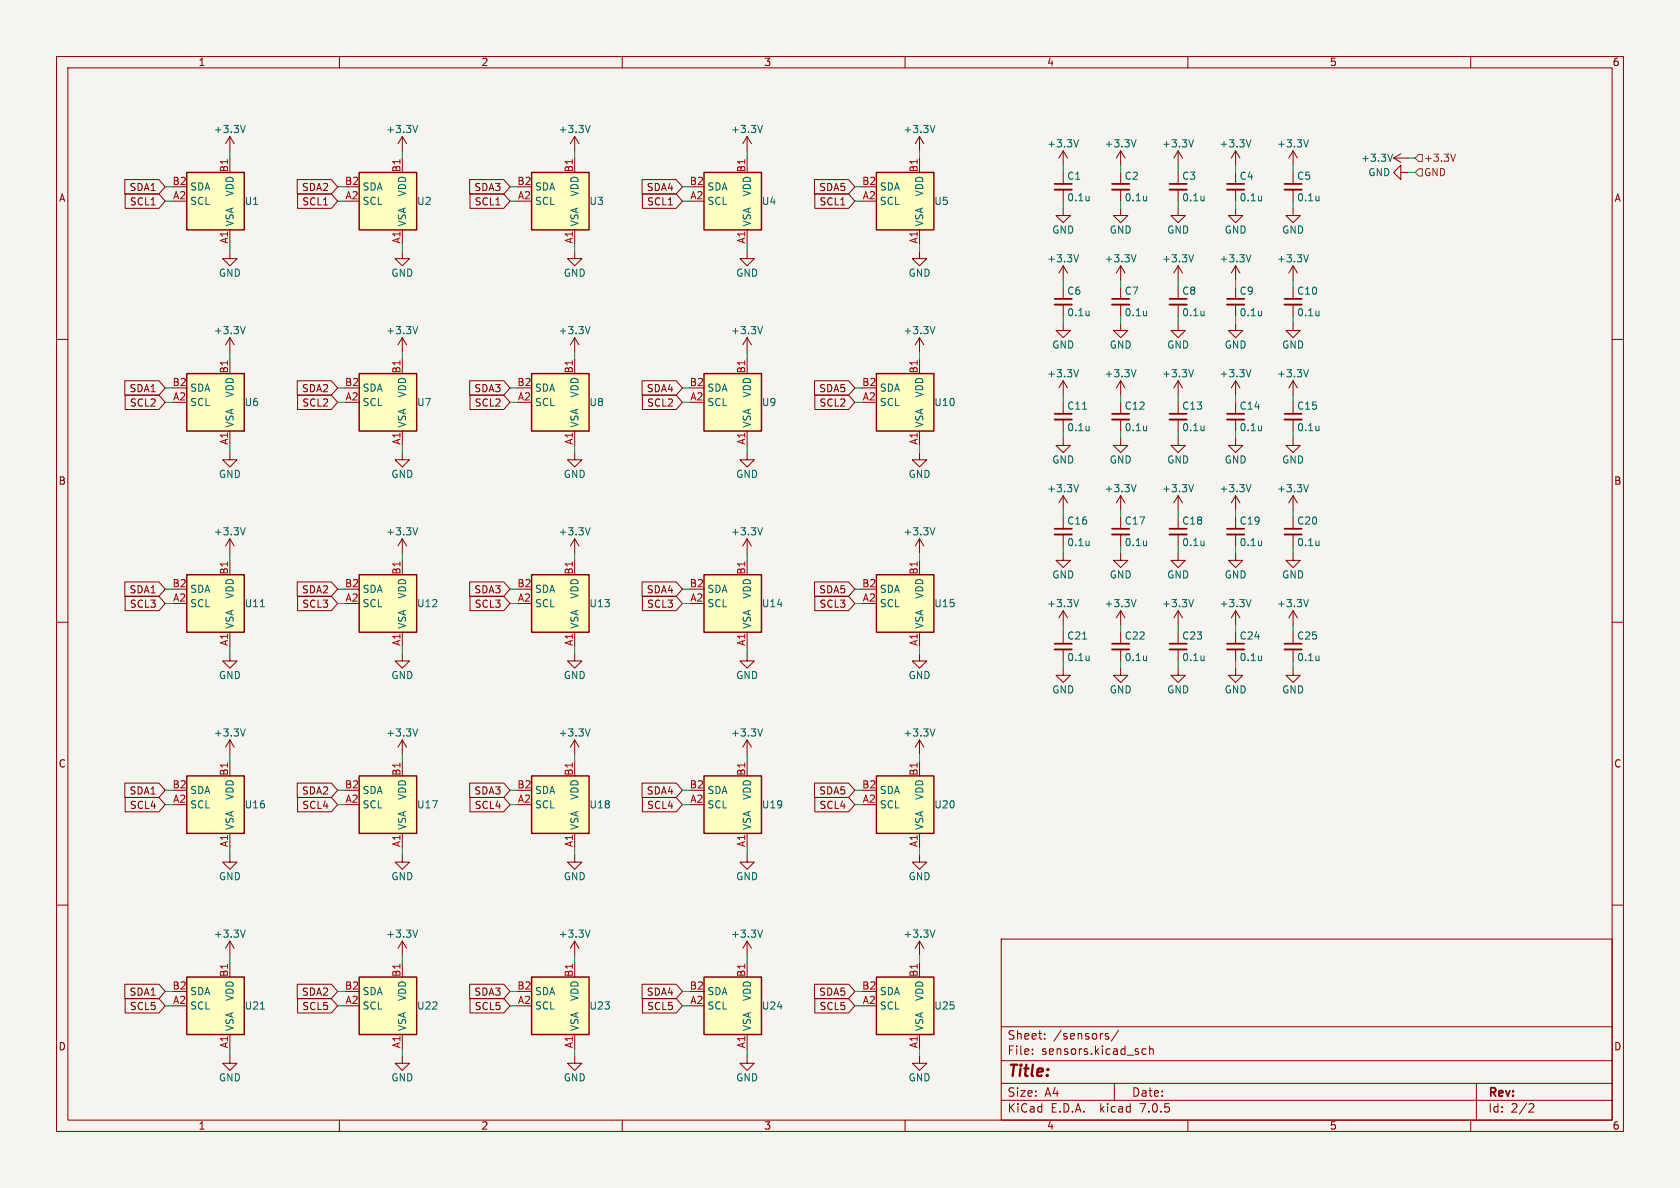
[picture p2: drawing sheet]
<svg xmlns="http://www.w3.org/2000/svg" width="297mm" height="210mm" viewBox="0 0 297 210" stroke-linecap="round" stroke-linejoin="round" font-family="sans-serif">
<path d="M0 0h297v210h-297z" fill="#f5f4ef" stroke="#f5f4ef" stroke-width=".18"/>
<g fill="none" stroke="#840000" stroke-width=".18">
<path d="M10 10h277v190h-277zM12 12h273v186h-273zM60 10v2M110 10v2M160 10v2M210 10v2M260 10v2M22.1 31.7h6l1.1 1.3-1.1 1.3h-6zM22.1 34.3h6l1.1 1.3-1.1 1.2h-6zM40.6 24.1v2.6M40.6 27.9v2.6M40.6 24.1l-.7 1.3"/>
<path d="M40.6 24.1l.8 1.3M52.5 31.7h6.1l1.1 1.3-1.1 1.3h-6.1zM52.6 34.3h6l1.1 1.3-1.1 1.2h-6zM71.1 24.1v2.6M71.1 27.9v2.6M71.1 24.1l-.7 1.3M71.1 24.1l.8 1.3M83 31.7h6.1l1.1 1.3-1.1 1.3h-6.1zM83.1 34.3h6l1.1 1.3-1.1 1.2h-6zM101.6 24.1v2.6M101.6 27.9v2.6M101.6 24.1l-.8 1.3"/>
<path d="M101.6 24.1l.8 1.3M113.5 31.7h6l1.1 1.3-1.1 1.3h-6zM113.6 34.3h5.9l1.1 1.3-1.1 1.2h-5.9zM132.1 24.1v2.6M132.1 27.9v2.6M132.1 24.1l-.8 1.3M132.1 24.1l.7 1.3M144 31.7h6l1.1 1.3-1.1 1.3h-6zM144 34.3h6l1.1 1.3-1.1 1.2h-6zM162.6 24.1v2.6M162.6 27.9v2.6M162.6 24.1l-.8 1.3"/>
<path d="M162.6 24.1l.7 1.3M188 36.8v1.3h1.2l-1.2 1.3-1.3-1.3h1.3M188 26.7v2.5M188 30.5v2M188 33.5v2.1M188 26.7l-.8 1.2M188 26.7l.7 1.2M198.1 36.8v1.3h1.3l-1.3 1.3-1.3-1.3h1.3M198.1 26.7v2.5M198.1 30.5v2M198.1 33.5v2.1M198.1 26.7l-.7 1.2"/>
<path d="M198.1 26.7l.8 1.2M208.3 36.8v1.3h1.2l-1.2 1.3-1.3-1.3h1.3M208.3 26.7v2.5M208.3 30.5v2M208.3 33.5v2.1M208.3 26.7l-.8 1.2M208.3 26.7l.7 1.2M218.4 36.8v1.3h1.3l-1.3 1.3-1.2-1.3h1.2M218.4 26.7v2.5M218.4 30.5v2M218.4 33.5v2.1M218.4 26.7l-.7 1.2"/>
<path d="M218.4 26.7l.8 1.2M228.6 36.8v1.3h1.3l-1.3 1.3-1.3-1.3h1.3M228.6 26.7v2.5M228.6 30.5v2M228.6 33.5v2.1M228.6 26.7l-.8 1.2M228.6 26.7l.8 1.2M246.4 27.9l1.2 .8M246.4 27.9h2.5M247.6 30.5v-1.3l-1.2 1.3 1.2 1.3v-1.3h1.3M247.6 27.2l-1.2 .7M10 60h2"/>
<path d="M40.6 44.5v1.2h1.3l-1.3 1.3-1.2-1.3h1.2M40.6 40.6v2.6M40.6 59.7v2.5M40.6 59.7l-.7 1.3M40.6 59.7l.8 1.3M71.1 44.5v1.2h1.3l-1.3 1.3-1.3-1.3h1.3M71.1 59.7l-.7 1.3M71.1 40.6v2.6M71.1 59.7v2.5M71.1 59.7l.8 1.3M101.6 44.5v1.2h1.3l-1.3 1.3-1.3-1.3h1.3M101.6 40.6v2.6"/>
<path d="M101.6 59.7v2.5M101.6 59.7l-.8 1.3M101.6 59.7l.8 1.3M132.1 44.5v1.2h1.2l-1.2 1.3-1.3-1.3h1.3M132.1 40.6v2.6M132.1 59.7v2.5M132.1 59.7l-.8 1.3M132.1 59.7l.7 1.3M162.6 44.5v1.2h1.2l-1.2 1.3-1.3-1.3h1.3M162.6 40.6v2.6M162.6 59.7v2.5M162.6 59.7l-.8 1.3"/>
<path d="M162.6 59.7l.7 1.3M188 57.2v1.2h1.2l-1.2 1.3-1.3-1.3h1.3M188 47v2.5M188 50.8v2M188 53.8v2.1M188 47l-.8 1.3M188 47l.7 1.3M198.1 57.2v1.2h1.3l-1.3 1.3-1.3-1.3h1.3M198.1 47v2.5M198.1 50.8v2M198.1 53.8v2.1M198.1 47l-.7 1.3"/>
<path d="M198.1 47l.8 1.3M208.3 57.2v1.2h1.2l-1.2 1.3-1.3-1.3h1.3M208.3 47v2.5M208.3 50.8v2M208.3 53.8v2.1M208.3 47l-.8 1.3M208.3 47l.7 1.3M218.4 57.2v1.2h1.3l-1.3 1.3-1.2-1.3h1.2M218.4 47v2.5M218.4 50.8v2M218.4 53.8v2.1M218.4 47l-.7 1.3"/>
<path d="M218.4 47l.8 1.3M228.6 57.2v1.2h1.3l-1.3 1.3-1.3-1.3h1.3M228.6 47v2.5M228.6 50.8v2M228.6 53.8v2.1M228.6 47l-.8 1.3M228.6 47l.8 1.3M285 60h2M22.1 67.3h6l1.1 1.3-1.1 1.3h-6zM22.1 69.8h6l1.1 1.3-1.1 1.3h-6zM40.6 63.5v2.5M40.6 76.2v2.5"/>
<path d="M52.5 67.3h6.1l1.1 1.3-1.1 1.3h-6.1zM52.6 69.8h6l1.1 1.3-1.1 1.3h-6zM71.1 63.5v2.5M71.1 76.2v2.5M83 67.3h6.1l1.1 1.3-1.1 1.3h-6.1zM83.1 69.8h6l1.1 1.3-1.1 1.3h-6zM101.6 63.5v2.5M101.6 76.2v2.5M113.5 67.3h6l1.1 1.3-1.1 1.3h-6zM113.6 69.8h5.9l1.1 1.3-1.1 1.3h-5.9zM132.1 63.5v2.5M132.1 76.2v2.5"/>
<path d="M144 67.3h6l1.1 1.3-1.1 1.3h-6zM144 69.8h6l1.1 1.3-1.1 1.3h-6zM162.6 63.5v2.5M162.6 76.2v2.5M188 77.5v1.2h1.2l-1.2 1.3-1.3-1.3h1.3M188 67.3v2.6M188 71.1v2.1M188 74.2v2M188 67.3l-.8 1.3M188 67.3l.7 1.3M198.1 77.5v1.2h1.3l-1.3 1.3-1.3-1.3h1.3M198.1 67.3v2.6"/>
<path d="M198.1 71.1v2.1M198.1 74.2v2M198.1 67.3l-.7 1.3M198.1 67.3l.8 1.3M208.3 77.5v1.2h1.2l-1.2 1.3-1.3-1.3h1.3M208.3 67.3v2.6M208.3 71.1v2.1M208.3 74.2v2M208.3 67.3l-.8 1.3M208.3 67.3l.7 1.3M218.4 77.5v1.2h1.3l-1.3 1.3-1.2-1.3h1.2M218.4 67.3v2.6"/>
<path d="M218.4 71.1v2.1M218.4 74.2v2M218.4 67.3l-.7 1.3M218.4 67.3l.8 1.3M228.6 77.5v1.2h1.3l-1.3 1.3-1.3-1.3h1.3M228.6 67.3v2.6M228.6 71.1v2.1M228.6 74.2v2M228.6 67.3l-.8 1.3M228.6 67.3l.8 1.3M40.6 80v1.3h1.3l-1.3 1.3-1.2-1.3h1.2M40.6 95.3v2.5"/>
<path d="M40.6 99.1v2.5M40.6 95.3l-.7 1.2M40.6 95.3l.8 1.2M71.1 80v1.3h1.3l-1.3 1.3-1.3-1.3h1.3M71.1 95.3v2.5M71.1 99.1v2.5M71.1 95.3l-.7 1.2M71.1 95.3l.8 1.2M101.6 80v1.3h1.3l-1.3 1.3-1.3-1.3h1.3M101.6 95.3v2.5M101.6 99.1v2.5M101.6 95.3l-.8 1.2"/>
<path d="M101.6 95.3l.8 1.2M132.1 80v1.3h1.2l-1.2 1.3-1.3-1.3h1.3M132.1 95.3v2.5M132.1 99.1v2.5M132.1 95.3l-.8 1.2M132.1 95.3l.7 1.2M162.6 80v1.3h1.2l-1.2 1.3-1.3-1.3h1.3M162.6 95.3v2.5M162.6 99.1v2.5M162.6 95.3l-.8 1.2M162.6 95.3l.7 1.2M188 97.8v1.3h1.2l-1.2 1.2-1.3-1.2h1.3"/>
<path d="M188 87.6v2.6M188 91.4v2.1M188 94.5v2M188 87.6l-.8 1.3M188 87.6l.7 1.3M198.1 97.8v1.3h1.3l-1.3 1.2-1.3-1.2h1.3M198.1 87.6v2.6M198.1 91.4v2.1M198.1 94.5v2M198.1 87.6l-.7 1.3M198.1 87.6l.8 1.3M208.3 97.8v1.3h1.2l-1.2 1.2-1.3-1.2h1.3"/>
<path d="M208.3 87.6v2.6M208.3 91.4v2.1M208.3 94.5v2M208.3 87.6l-.8 1.3M208.3 87.6l.7 1.3M218.4 97.8v1.3h1.3l-1.3 1.2-1.2-1.2h1.2M218.4 87.6v2.6M218.4 91.4v2.1M218.4 94.5v2M218.4 87.6l-.7 1.3M218.4 87.6l.8 1.3M228.6 97.8v1.3h1.3l-1.3 1.2-1.3-1.2h1.3"/>
<path d="M228.6 87.6v2.6M228.6 91.4v2.1M228.6 94.5v2M228.6 87.6l-.8 1.3M228.6 87.6l.8 1.3M10 110h2M22.1 102.9h6l1.1 1.2-1.1 1.3h-6zM22.1 105.4h6l1.1 1.3-1.1 1.3h-6zM40.6 115.6v1.2h1.3l-1.3 1.3-1.2-1.3h1.2M40.6 111.8v2.5M52.5 102.9h6.1l1.1 1.2-1.1 1.3h-6.1zM52.6 105.4h6l1.1 1.3-1.1 1.3h-6z"/>
<path d="M71.1 115.6v1.2h1.3l-1.3 1.3-1.3-1.3h1.3M71.1 111.8v2.5M83 102.9h6.1l1.1 1.2-1.1 1.3h-6.1zM83.1 105.4h6l1.1 1.3-1.1 1.3h-6zM101.6 115.6v1.2h1.3l-1.3 1.3-1.3-1.3h1.3M101.6 111.8v2.5M113.5 102.9h6l1.1 1.2-1.1 1.3h-6zM113.6 105.4h5.9l1.1 1.3-1.1 1.3h-5.9zM132.1 115.6v1.2h1.2l-1.2 1.3-1.3-1.3h1.3M132.1 111.8v2.5M144 102.9h6l1.1 1.2-1.1 1.3h-6zM144 105.4h6l1.1 1.3-1.1 1.3h-6z"/>
<path d="M162.6 115.6v1.2h1.2l-1.2 1.3-1.3-1.3h1.3M162.6 111.8v2.5M188 118.1v1.3h1.2l-1.2 1.3-1.3-1.3h1.3M188 108v2.5M188 111.8v2M188 114.8v2M188 108l-.8 1.2M188 108l.7 1.2M198.1 118.1v1.3h1.3l-1.3 1.3-1.3-1.3h1.3M198.1 108v2.5M198.1 111.8v2M198.1 114.8v2"/>
<path d="M198.1 108l-.7 1.2M198.1 108l.8 1.2M208.3 118.1v1.3h1.2l-1.2 1.3-1.3-1.3h1.3M208.3 108v2.5M208.3 111.8v2M208.3 114.8v2M208.3 108l-.8 1.2M208.3 108l.7 1.2M218.4 118.1v1.3h1.3l-1.3 1.3-1.2-1.3h1.2M218.4 108v2.5M218.4 111.8v2M218.4 114.8v2"/>
<path d="M218.4 108l-.7 1.2M218.4 108l.8 1.2M228.6 118.1v1.3h1.3l-1.3 1.3-1.3-1.3h1.3M228.6 108v2.5M228.6 111.8v2M228.6 114.8v2M228.6 108l-.8 1.2M228.6 108l.8 1.2M285 110h2M22.1 138.4h6l1.1 1.3-1.1 1.3h-6zM40.6 130.8v2.6M40.6 134.6v2.6"/>
<path d="M40.6 130.8l-.7 1.3M40.6 130.8l.8 1.3M52.5 138.4h6.1l1.1 1.3-1.1 1.3h-6.1zM71.1 130.8v2.6M71.1 134.6v2.6M71.1 130.8l-.7 1.3M71.1 130.8l.8 1.3M83 138.4h6.1l1.1 1.3-1.1 1.3h-6.1zM101.6 130.8l-.8 1.3M101.6 130.8v2.6M101.6 134.6v2.6M101.6 130.8l.8 1.3"/>
<path d="M113.5 138.4h6l1.1 1.3-1.1 1.3h-6zM132.1 130.8v2.6M132.1 134.6v2.6M132.1 130.8l-.8 1.3M132.1 130.8l.7 1.3M144 138.4h6l1.1 1.3-1.1 1.3h-6zM162.6 130.8v2.6M162.6 134.6v2.6M162.6 130.8l-.8 1.3M162.6 130.8l.7 1.3M10 160h2M22.1 141h6l1.1 1.2-1.1 1.3h-6z"/>
<path d="M40.6 151.1v1.3h1.3l-1.3 1.3-1.2-1.3h1.2M40.6 147.3v2.6M52.6 141h6l1.1 1.2-1.1 1.3h-6zM71.1 151.1v1.3h1.3l-1.3 1.3-1.3-1.3h1.3M71.1 147.3v2.6M83.1 141h6l1.1 1.2-1.1 1.3h-6zM101.6 151.1v1.3h1.3l-1.3 1.3-1.3-1.3h1.3M101.6 147.3v2.6M113.6 141h5.9l1.1 1.2-1.1 1.3h-5.9zM132.1 151.1v1.3h1.2l-1.2 1.3-1.3-1.3h1.3M132.1 147.3v2.6M144 141h6l1.1 1.2-1.1 1.3h-6z"/>
<path d="M162.6 151.1v1.3h1.2l-1.2 1.3-1.3-1.3h1.3M162.6 147.3v2.6M285 160h2M22.1 174h6l1.1 1.3-1.1 1.2h-6zM22.1 176.5h6l1.1 1.3-1.1 1.3h-6zM40.6 166.4l-.7 1.2M40.6 166.4v2.5M40.6 170.2v2.5M40.6 166.4l.8 1.2M52.5 174h6.1l1.1 1.3-1.1 1.2h-6.1zM52.6 176.5h6l1.1 1.3-1.1 1.3h-6zM71.1 166.4v2.5"/>
<path d="M71.1 170.2v2.5M71.1 166.4l-.7 1.2M71.1 166.4l.8 1.2M83 174h6.1l1.1 1.3-1.1 1.2h-6.1zM83.1 176.5h6l1.1 1.3-1.1 1.3h-6zM101.6 166.4v2.5M101.6 170.2v2.5M101.6 166.4l-.8 1.2M101.6 166.4l.8 1.2M113.5 174h6l1.1 1.3-1.1 1.2h-6zM113.6 176.5h5.9l1.1 1.3-1.1 1.3h-5.9zM132.1 166.4l-.8 1.2"/>
<path d="M132.1 166.4v2.5M132.1 170.2v2.5M132.1 166.4l.7 1.2M144 174h6l1.1 1.3-1.1 1.2h-6zM144 176.5h6l1.1 1.3-1.1 1.3h-6zM162.6 166.4v2.5M162.6 170.2v2.5M162.6 166.4l-.8 1.2M162.6 166.4l.7 1.2M177 166h108v32h-108zM40.6 186.7v1.3h1.3l-1.3 1.2-1.2-1.2h1.2M40.6 182.9v2.5"/>
<path d="M60 198v2M71.1 186.7v1.3h1.3l-1.3 1.2-1.3-1.2h1.3M71.1 182.9v2.5M101.6 186.7v1.3h1.3l-1.3 1.2-1.3-1.2h1.3M101.6 182.9v2.5M110 198v2M132.1 186.7v1.3h1.2l-1.2 1.2-1.3-1.2h1.3M132.1 182.9v2.5M160 198v2M162.6 186.7v1.3h1.2l-1.2 1.2-1.3-1.2h1.3M162.6 182.9v2.5M177 194.5h108"/>
<path d="M177 191.5h108M177 187.5h108M177 181.5h108M182.5 186.3v.1M182.5 185.5v.1M184.7 183.6v.1M184.7 182.8v.1M195.4 183l.6 .4-.2 .3-.4-.1M196 182.8l-.4-.1-.2 .2M197 191.5v3M197.7 182.1l-1.2 2M202.6 185.5l-.4-.1-.3 .3v.4l.1 .2h.6"/>
<path d="M203.2 185.5l.3-.1 .3 .1 .1 .9M203.2 184.9v1.5M210 198v2M260 198v2M261 191.5v6.5M270.5 195.1l.5 .1 .2 .3-1 1.1h1"/>
</g>
<g fill="none" stroke="#006464" stroke-width=".18">
<path d="M43.4 22.2l-.5 1.2M73.8 22.2l-.4 1.2M104.3 22.2l-.4 1.2M134.8 22.2l-.4 1.2M165.3 22.2l-.4 1.2M190.7 24.7l-.4 1.3M200.8 24.7l-.4 1.3M211 24.7l-.4 1.3M221.2 24.7l-.5 1.3M231.3 24.7l-.4 1.3M246.2 27.2l-.4 1.3M43.4 57.7l-.5 1.3"/>
<path d="M73.8 57.7l-.4 1.3M104.3 57.7l-.4 1.3M134.8 57.7l-.4 1.3M165.3 57.7l-.4 1.3M190.7 45l-.4 1.3M200.8 45l-.4 1.3M211 45l-.4 1.3M221.2 45l-.5 1.3M231.3 45l-.4 1.3M190.7 65.3l-.4 1.3M200.8 65.3l-.4 1.3M211 65.3l-.4 1.3"/>
<path d="M221.2 65.3l-.5 1.3M231.3 65.3l-.4 1.3M43.4 93.3l-.5 1.3M73.8 93.3l-.4 1.3M104.3 93.3l-.4 1.3M134.8 93.3l-.4 1.3M165.3 93.3l-.4 1.3M190.7 85.7l-.4 1.2M200.8 85.7l-.4 1.2M211 85.7l-.4 1.2M221.2 85.7l-.5 1.2M231.3 85.7l-.4 1.2"/>
<path d="M46 107.3h.8M190.7 106l-.4 1.3M200.8 106l-.4 1.3M211 106l-.4 1.3M221.2 106l-.5 1.3M231.3 106l-.4 1.3M43.4 128.8l-.5 1.3M73.8 128.8l-.4 1.3M104.3 128.8l-.4 1.3M134.8 128.8l-.4 1.3M165.3 128.8l-.4 1.3M43.4 164.4l-.5 1.3"/>
<path d="M46 178.4h.8M73.8 164.4l-.4 1.3M104.3 164.4l-.4 1.3M134.8 164.4l-.4 1.3M165.3 164.4l-.4 1.3"/>
</g>
<g fill="none" stroke="#840000" stroke-width=".33">
<path d="M186.4 33.5h3.1M196.6 33.5h3M206.8 33.5h3M216.9 33.5h3.1M227.1 33.5h3M186.4 53.8h3.1M196.6 53.8h3M206.8 53.8h3M216.9 53.8h3.1M227.1 53.8h3M186.4 74.2h3.1M196.6 74.2h3"/>
<path d="M206.8 74.2h3M216.9 74.2h3.1M227.1 74.2h3M186.4 94.5h3.1M196.6 94.5h3M206.8 94.5h3M216.9 94.5h3.1M227.1 94.5h3M186.4 114.8h3.1M196.6 114.8h3M206.8 114.8h3M216.9 114.8h3.1"/>
<path d="M227.1 114.8h3"/>
</g>
<g fill="none" stroke="#840000" stroke-width=".3">
<path d="M186.4 32.5h3.1M196.6 32.5h3M206.8 32.5h3M216.9 32.5h3.1M227.1 32.5h3M186.4 52.8h3.1M196.6 52.8h3M206.8 52.8h3M216.9 52.8h3.1M227.1 52.8h3M186.4 73.2h3.1M196.6 73.2h3"/>
<path d="M206.8 73.2h3M216.9 73.2h3.1M227.1 73.2h3M186.4 93.5h3.1M196.6 93.5h3M206.8 93.5h3M216.9 93.5h3.1M227.1 93.5h3M186.4 113.8h3.1M196.6 113.8h3M206.8 113.8h3M216.9 113.8h3.1"/>
<path d="M227.1 113.8h3"/>
</g>
<g fill="#ffffc2" stroke="#ffffc2" stroke-width=".18">
<path d="M33 137.2h10.2v10.1h-10.2z"/>
<path d="M63.5 101.6h10.2v10.2h-10.2z"/>
<path d="M63.5 172.7h10.2v10.2h-10.2z"/>
<path d="M33 101.6h10.2v10.2h-10.2z"/>
<path d="M154.9 30.5h10.2v10.1h-10.2z"/>
<path d="M33 172.7h10.2v10.2h-10.2z"/>
<path d="M94 66h10.1v10.2h-10.1z"/>
<path d="M63.5 137.2h10.2v10.1h-10.2z"/>
<path d="M154.9 66h10.2v10.2h-10.2z"/>
<path d="M94 137.2h10.1v10.1h-10.1z"/>
<path d="M94 101.6h10.1v10.2h-10.1z"/>
<path d="M124.5 137.2h10.1v10.1h-10.1z"/>
<path d="M154.9 137.2h10.2v10.1h-10.2z"/>
<path d="M94 30.5h10.1v10.1h-10.1z"/>
<path d="M124.5 172.7h10.1v10.2h-10.1z"/>
<path d="M33 66h10.2v10.2h-10.2z"/>
<path d="M94 172.7h10.1v10.2h-10.1z"/>
<path d="M33 30.5h10.2v10.1h-10.2z"/>
<path d="M63.5 30.5h10.2v10.1h-10.2z"/>
<path d="M63.5 66h10.2v10.2h-10.2z"/>
<path d="M154.9 172.7h10.2v10.2h-10.2z"/>
<path d="M154.9 101.6h10.2v10.2h-10.2z"/>
<path d="M124.5 30.5h10.1v10.1h-10.1z"/>
<path d="M124.5 101.6h10.1v10.2h-10.1z"/>
<path d="M124.5 66h10.1v10.2h-10.1z"/>
</g>
<g fill="none" stroke="#840000" stroke-width=".25">
<path d="M33 30.5h10.2v10.1h-10.2zM63.5 30.5h10.2v10.1h-10.2zM94 30.5h10.1v10.1h-10.1zM124.5 30.5h10.1v10.1h-10.1zM154.9 30.5h10.2v10.1h-10.2zM33 66h10.2v10.2h-10.2zM63.5 66h10.2v10.2h-10.2zM94 66h10.1v10.2h-10.1zM124.5 66h10.1v10.2h-10.1zM154.9 66h10.2v10.2h-10.2zM33 101.6h10.2v10.2h-10.2zM63.5 101.6h10.2v10.2h-10.2z"/>
<path d="M94 101.6h10.1v10.2h-10.1zM124.5 101.6h10.1v10.2h-10.1zM154.9 101.6h10.2v10.2h-10.2zM33 137.2h10.2v10.1h-10.2zM63.5 137.2h10.2v10.1h-10.2zM94 137.2h10.1v10.1h-10.1zM124.5 137.2h10.1v10.1h-10.1zM154.9 137.2h10.2v10.1h-10.2zM33 172.7h10.2v10.2h-10.2zM63.5 172.7h10.2v10.2h-10.2zM94 172.7h10.1v10.2h-10.1zM124.5 172.7h10.1v10.2h-10.1z"/>
<path d="M154.9 172.7h10.2v10.2h-10.2z"/>
</g>
<path d="M250.2 30.5l.6-.7h.7v1.3h-.7zM250.2 27.9l.6-.6h.7v1.3h-.7zM257.3 27.2l-.4 1.3" fill="none" stroke="#725600" stroke-width=".18"/>
<g fill="none" stroke="#009600" stroke-width=".18">
<path d="M29.2 33h1.3M29.2 35.6h1.3M40.6 26.7v1.2M59.7 33h1.3M59.7 35.6h1.3M71.1 26.7v1.2M90.2 33h1.2M90.2 35.6h1.2M101.6 26.7v1.2M120.6 33h1.3M120.6 35.6h1.3M132.1 26.7v1.2"/>
<path d="M151.1 33h1.3M151.1 35.6h1.3M162.6 26.7v1.2M188 29.2v1.3M188 35.6v1.2M198.1 29.2v1.3M198.1 35.6v1.2M208.3 29.2v1.3M208.3 35.6v1.2M218.4 29.2v1.3M218.4 35.6v1.2M228.6 29.2v1.3"/>
<path d="M228.6 35.6v1.2M248.9 30.5h1.3M248.9 27.9h1.3M40.6 43.2v1.3M71.1 43.2v1.3M101.6 43.2v1.3M132.1 43.2v1.3M162.6 43.2v1.3M188 49.5v1.3M188 55.9v1.3M198.1 49.5v1.3M198.1 55.9v1.3"/>
<path d="M208.3 49.5v1.3M208.3 55.9v1.3M218.4 49.5v1.3M218.4 55.9v1.3M228.6 49.5v1.3M228.6 55.9v1.3M29.2 71.1h1.3M29.2 68.6h1.3M40.6 62.2v1.3M40.6 78.7v1.3M59.7 71.1h1.3M59.7 68.6h1.3"/>
<path d="M71.1 62.2v1.3M71.1 78.7v1.3M90.2 71.1h1.2M90.2 68.6h1.2M101.6 62.2v1.3M101.6 78.7v1.3M120.6 71.1h1.3M120.6 68.6h1.3M132.1 62.2v1.3M132.1 78.7v1.3M151.1 71.1h1.3M151.1 68.6h1.3"/>
<path d="M162.6 62.2v1.3M162.6 78.7v1.3M188 69.9v1.2M188 76.2v1.3M198.1 69.9v1.2M198.1 76.2v1.3M208.3 69.9v1.2M208.3 76.2v1.3M218.4 69.9v1.2M218.4 76.2v1.3M228.6 69.9v1.2M228.6 76.2v1.3"/>
<path d="M40.6 97.8v1.3M71.1 97.8v1.3M101.6 97.8v1.3M132.1 97.8v1.3M162.6 97.8v1.3M188 90.2v1.2M188 96.5v1.3M198.1 90.2v1.2M198.1 96.5v1.3M208.3 90.2v1.2M208.3 96.5v1.3M218.4 90.2v1.2"/>
<path d="M218.4 96.5v1.3M228.6 90.2v1.2M228.6 96.5v1.3M29.2 106.7h1.3M29.2 104.1h1.3M40.6 114.3v1.3M59.7 106.7h1.3M59.7 104.1h1.3M71.1 114.3v1.3M90.2 106.7h1.2M90.2 104.1h1.2M101.6 114.3v1.3"/>
<path d="M120.6 106.7h1.3M120.6 104.1h1.3M132.1 114.3v1.3M151.1 106.7h1.3M151.1 104.1h1.3M162.6 114.3v1.3M188 110.5v1.3M188 116.8v1.3M198.1 110.5v1.3M198.1 116.8v1.3M208.3 110.5v1.3M208.3 116.8v1.3"/>
<path d="M218.4 110.5v1.3M218.4 116.8v1.3M228.6 110.5v1.3M228.6 116.8v1.3M29.2 139.7h1.3M40.6 133.4v1.2M59.7 139.7h1.3M71.1 133.4v1.2M90.2 139.7h1.2M101.6 133.4v1.2M120.6 139.7h1.3M132.1 133.4v1.2"/>
<path d="M151.1 139.7h1.3M162.6 133.4v1.2M29.2 142.2h1.3M40.6 149.9v1.2M59.7 142.2h1.3M71.1 149.9v1.2M90.2 142.2h1.2M101.6 149.9v1.2M120.6 142.2h1.3M132.1 149.9v1.2M151.1 142.2h1.3M162.6 149.9v1.2"/>
<path d="M29.2 175.3h1.3M29.2 177.8h1.3M40.6 168.9v1.3M59.7 175.3h1.3M59.7 177.8h1.3M71.1 168.9v1.3M90.2 175.3h1.2M90.2 177.8h1.2M101.6 168.9v1.3M120.6 175.3h1.3M120.6 177.8h1.3M132.1 168.9v1.3"/>
<path d="M151.1 175.3h1.3M151.1 177.8h1.3M162.6 168.9v1.3M40.6 185.4v1.3M71.1 185.4v1.3M101.6 185.4v1.3M132.1 185.4v1.3M162.6 185.4v1.3"/>
</g>
<text font-size="2.8" fill="#840000" x="178" y="190.8">Title:</text>
<g font-size="2.1" fill="#840000">
<text x="178" y="183.9">Sheet:</text>
<text x="186.2" y="183.9">/sensors/</text>
<text x="178" y="186.6">File:</text>
<text x="184" y="186.6">sensors.kicad_sch</text>
<text x="178" y="196.8">KiCad</text>
<text x="178" y="194">Size:</text>
<text x="184.6" y="194">A4</text>
<text x="185.7" y="196.8">E.D.A.</text>
<text x="194.4" y="196.8">kicad</text>
<text x="200" y="194">Date:</text>
<text x="201.5" y="196.8">7.0.5</text>
<text x="263" y="194.2">Rev:</text>
<text x="263" y="196.8">Id:</text>
<text x="267" y="196.8">2/2</text>
</g>
<g font-size="1.8" fill="#840000">
<text x="35" y="11.8">1</text>
<text x="85" y="11.8">2</text>
<text x="135" y="11.8">3</text>
<text x="185" y="11.8">4</text>
<text x="235" y="11.8">5</text>
<text x="285" y="11.8">6</text>
<text x="10.4" y="35.8">A</text>
<text x="22.9" y="33.9">SDA1</text>
<text x="53.4" y="33.9">SDA2</text>
<text x="83.8" y="33.9">SDA3</text>
<text x="114.3" y="33.9">SDA4</text>
<text x="144.8" y="33.9">SDA5</text>
<text x="285.4" y="35.8">A</text>
<text x="22.9" y="36.5">SCL1</text>
<text x="53.4" y="36.5">SCL1</text>
<text x="83.9" y="36.5">SCL1</text>
<text x="114.4" y="36.5">SCL1</text>
<text x="144.9" y="36.5">SCL1</text>
<text x="22.9" y="69.5">SDA1</text>
<text x="53.4" y="69.5">SDA2</text>
<text x="83.8" y="69.5">SDA3</text>
<text x="114.3" y="69.5">SDA4</text>
<text x="144.8" y="69.5">SDA5</text>
<text x="22.9" y="72">SCL2</text>
<text x="53.4" y="72">SCL2</text>
<text x="83.9" y="72">SCL2</text>
<text x="114.4" y="72">SCL2</text>
<text x="144.9" y="72">SCL2</text>
<text x="10.3" y="85.8">B</text>
<text x="285.3" y="85.8">B</text>
<text x="22.9" y="105.1">SDA1</text>
<text x="22.9" y="107.6">SCL3</text>
<text x="53.4" y="105.1">SDA2</text>
<text x="53.4" y="107.6">SCL3</text>
<text x="83.8" y="105.1">SDA3</text>
<text x="83.9" y="107.6">SCL3</text>
<text x="114.3" y="105.1">SDA4</text>
<text x="114.4" y="107.6">SCL3</text>
<text x="144.8" y="105.1">SDA5</text>
<text x="144.9" y="107.6">SCL3</text>
<text x="10.3" y="135.8">C</text>
<text x="285.3" y="135.8">C</text>
<text x="22.9" y="140.6">SDA1</text>
<text x="22.9" y="143.2">SCL4</text>
<text x="53.4" y="140.6">SDA2</text>
<text x="53.4" y="143.2">SCL4</text>
<text x="83.8" y="140.6">SDA3</text>
<text x="83.9" y="143.2">SCL4</text>
<text x="114.3" y="140.6">SDA4</text>
<text x="114.4" y="143.2">SCL4</text>
<text x="144.8" y="140.6">SDA5</text>
<text x="144.9" y="143.2">SCL4</text>
<text x="22.9" y="176.2">SDA1</text>
<text x="22.9" y="178.7">SCL5</text>
<text x="53.4" y="176.2">SDA2</text>
<text x="53.4" y="178.7">SCL5</text>
<text x="83.8" y="176.2">SDA3</text>
<text x="83.9" y="178.7">SCL5</text>
<text x="114.3" y="176.2">SDA4</text>
<text x="114.4" y="178.7">SCL5</text>
<text x="144.8" y="176.2">SDA5</text>
<text x="144.9" y="178.7">SCL5</text>
<text x="10.3" y="185.8">D</text>
<text x="285.3" y="185.8">D</text>
<text x="35" y="199.8">1</text>
<text x="85" y="199.8">2</text>
<text x="135" y="199.8">3</text>
<text x="185" y="199.8">4</text>
<text x="235" y="199.8">5</text>
<text x="285" y="199.8">6</text>
</g>
<g font-size="1.8" fill="#006464">
<text x="37.7" y="23.7">+3.3V</text>
<text x="68.2" y="23.7">+3.3V</text>
<text x="98.7" y="23.7">+3.3V</text>
<text x="129.2" y="23.7">+3.3V</text>
<text x="159.7" y="23.7">+3.3V</text>
<text x="185.1" y="26.2">+3.3V</text>
<text x="195.2" y="26.2">+3.3V</text>
<text x="205.4" y="26.2">+3.3V</text>
<text x="215.5" y="26.2">+3.3V</text>
<text x="225.7" y="26.2">+3.3V</text>
<text x="240.6" y="28.8">+3.3V</text>
<text x="33.5" y="33.8">SDA</text>
<text x="41.5" y="34.7" transform="rotate(-90 41.5 34.7)">VDD</text>
<text x="64" y="33.8">SDA</text>
<text x="71.9" y="34.7" transform="rotate(-90 71.9 34.7)">VDD</text>
<text x="94.5" y="33.8">SDA</text>
<text x="102.4" y="34.7" transform="rotate(-90 102.4 34.7)">VDD</text>
<text x="125" y="33.8">SDA</text>
<text x="132.9" y="34.7" transform="rotate(-90 132.9 34.7)">VDD</text>
<text x="155.4" y="33.8">SDA</text>
<text x="163.4" y="34.7" transform="rotate(-90 163.4 34.7)">VDD</text>
<text x="188.6" y="31.9">C1</text>
<text x="188.6" y="35.8">0.1u</text>
<text x="198.8" y="31.9">C2</text>
<text x="198.8" y="35.8">0.1u</text>
<text x="208.9" y="31.9">C3</text>
<text x="208.9" y="35.8">0.1u</text>
<text x="219.1" y="31.9">C4</text>
<text x="219.1" y="35.8">0.1u</text>
<text x="229.2" y="31.9">C5</text>
<text x="229.2" y="35.8">0.1u</text>
<text x="241.8" y="31.3">GND</text>
<text x="33.5" y="36.4">SCL</text>
<text x="41.5" y="40.1" transform="rotate(-90 41.5 40.1)">VSA</text>
<text x="43.2" y="36.4">U1</text>
<text x="64" y="36.4">SCL</text>
<text x="71.9" y="40.1" transform="rotate(-90 71.9 40.1)">VSA</text>
<text x="73.7" y="36.4">U2</text>
<text x="94.5" y="36.4">SCL</text>
<text x="102.4" y="40.1" transform="rotate(-90 102.4 40.1)">VSA</text>
<text x="104.1" y="36.4">U3</text>
<text x="125" y="36.4">SCL</text>
<text x="132.9" y="40.1" transform="rotate(-90 132.9 40.1)">VSA</text>
<text x="134.6" y="36.4">U4</text>
<text x="155.4" y="36.4">SCL</text>
<text x="163.4" y="40.1" transform="rotate(-90 163.4 40.1)">VSA</text>
<text x="165.1" y="36.4">U5</text>
<text x="186" y="41.5">GND</text>
<text x="196.1" y="41.5">GND</text>
<text x="206.3" y="41.5">GND</text>
<text x="216.4" y="41.5">GND</text>
<text x="226.6" y="41.5">GND</text>
<text x="185.1" y="46.5">+3.3V</text>
<text x="195.2" y="46.5">+3.3V</text>
<text x="205.4" y="46.5">+3.3V</text>
<text x="215.5" y="46.5">+3.3V</text>
<text x="225.7" y="46.5">+3.3V</text>
<text x="38.6" y="49.1">GND</text>
<text x="69.1" y="49.1">GND</text>
<text x="99.6" y="49.1">GND</text>
<text x="130.1" y="49.1">GND</text>
<text x="160.6" y="49.1">GND</text>
<text x="188.6" y="52.3">C6</text>
<text x="198.8" y="52.3">C7</text>
<text x="208.9" y="52.3">C8</text>
<text x="219.1" y="52.3">C9</text>
<text x="229.2" y="52.3">C10</text>
<text x="37.7" y="59.2">+3.3V</text>
<text x="68.2" y="59.2">+3.3V</text>
<text x="98.7" y="59.2">+3.3V</text>
<text x="129.2" y="59.2">+3.3V</text>
<text x="159.7" y="59.2">+3.3V</text>
<text x="188.6" y="56.1">0.1u</text>
<text x="198.8" y="56.1">0.1u</text>
<text x="208.9" y="56.1">0.1u</text>
<text x="219.1" y="56.1">0.1u</text>
<text x="229.2" y="56.1">0.1u</text>
<text x="186" y="61.8">GND</text>
<text x="196.1" y="61.8">GND</text>
<text x="206.3" y="61.8">GND</text>
<text x="216.4" y="61.8">GND</text>
<text x="226.6" y="61.8">GND</text>
<text x="33.5" y="71.9">SCL</text>
<text x="33.5" y="69.4">SDA</text>
<text x="41.5" y="70.3" transform="rotate(-90 41.5 70.3)">VDD</text>
<text x="43.2" y="71.9">U6</text>
<text x="64" y="71.9">SCL</text>
<text x="64" y="69.4">SDA</text>
<text x="71.9" y="70.3" transform="rotate(-90 71.9 70.3)">VDD</text>
<text x="73.7" y="71.9">U7</text>
<text x="94.5" y="71.9">SCL</text>
<text x="94.5" y="69.4">SDA</text>
<text x="102.4" y="70.3" transform="rotate(-90 102.4 70.3)">VDD</text>
<text x="104.1" y="71.9">U8</text>
<text x="125" y="71.9">SCL</text>
<text x="125" y="69.4">SDA</text>
<text x="132.9" y="70.3" transform="rotate(-90 132.9 70.3)">VDD</text>
<text x="134.6" y="71.9">U9</text>
<text x="155.4" y="71.9">SCL</text>
<text x="155.4" y="69.4">SDA</text>
<text x="163.4" y="70.3" transform="rotate(-90 163.4 70.3)">VDD</text>
<text x="165.1" y="71.9">U10</text>
<text x="185.1" y="66.9">+3.3V</text>
<text x="195.2" y="66.9">+3.3V</text>
<text x="205.4" y="66.9">+3.3V</text>
<text x="215.5" y="66.9">+3.3V</text>
<text x="225.7" y="66.9">+3.3V</text>
<text x="41.5" y="75.7" transform="rotate(-90 41.5 75.7)">VSA</text>
<text x="71.9" y="75.7" transform="rotate(-90 71.9 75.7)">VSA</text>
<text x="102.4" y="75.7" transform="rotate(-90 102.4 75.7)">VSA</text>
<text x="132.9" y="75.7" transform="rotate(-90 132.9 75.7)">VSA</text>
<text x="163.4" y="75.7" transform="rotate(-90 163.4 75.7)">VSA</text>
<text x="188.6" y="72.6">C11</text>
<text x="188.6" y="76.4">0.1u</text>
<text x="198.8" y="72.6">C12</text>
<text x="198.8" y="76.4">0.1u</text>
<text x="208.9" y="72.6">C13</text>
<text x="208.9" y="76.4">0.1u</text>
<text x="219.1" y="72.6">C14</text>
<text x="219.1" y="76.4">0.1u</text>
<text x="229.2" y="72.6">C15</text>
<text x="229.2" y="76.4">0.1u</text>
<text x="186" y="82.1">GND</text>
<text x="196.1" y="82.1">GND</text>
<text x="206.3" y="82.1">GND</text>
<text x="216.4" y="82.1">GND</text>
<text x="226.6" y="82.1">GND</text>
<text x="38.6" y="84.6">GND</text>
<text x="69.1" y="84.6">GND</text>
<text x="99.6" y="84.6">GND</text>
<text x="130.1" y="84.6">GND</text>
<text x="160.6" y="84.6">GND</text>
<text x="185.1" y="87.2">+3.3V</text>
<text x="195.2" y="87.2">+3.3V</text>
<text x="205.4" y="87.2">+3.3V</text>
<text x="215.5" y="87.2">+3.3V</text>
<text x="225.7" y="87.2">+3.3V</text>
<text x="37.7" y="94.8">+3.3V</text>
<text x="68.2" y="94.8">+3.3V</text>
<text x="98.7" y="94.8">+3.3V</text>
<text x="129.2" y="94.8">+3.3V</text>
<text x="159.7" y="94.8">+3.3V</text>
<text x="188.6" y="92.9">C16</text>
<text x="198.8" y="92.9">C17</text>
<text x="208.9" y="92.9">C18</text>
<text x="219.1" y="92.9">C19</text>
<text x="229.2" y="92.9">C20</text>
<text x="188.6" y="96.7">0.1u</text>
<text x="198.8" y="96.7">0.1u</text>
<text x="208.9" y="96.7">0.1u</text>
<text x="219.1" y="96.7">0.1u</text>
<text x="229.2" y="96.7">0.1u</text>
<text x="33.5" y="107.5">SCL</text>
<text x="33.5" y="105">SDA</text>
<text x="41.5" y="105.9" transform="rotate(-90 41.5 105.9)">VDD</text>
<text x="43.2" y="107.5">U11</text>
<text x="64" y="107.5">SCL</text>
<text x="64" y="105">SDA</text>
<text x="71.9" y="105.9" transform="rotate(-90 71.9 105.9)">VDD</text>
<text x="73.7" y="107.5">U12</text>
<text x="94.5" y="107.5">SCL</text>
<text x="94.5" y="105">SDA</text>
<text x="102.4" y="105.9" transform="rotate(-90 102.4 105.9)">VDD</text>
<text x="104.1" y="107.5">U13</text>
<text x="125" y="107.5">SCL</text>
<text x="125" y="105">SDA</text>
<text x="132.9" y="105.9" transform="rotate(-90 132.9 105.9)">VDD</text>
<text x="134.6" y="107.5">U14</text>
<text x="155.4" y="107.5">SCL</text>
<text x="155.4" y="105">SDA</text>
<text x="163.4" y="105.9" transform="rotate(-90 163.4 105.9)">VDD</text>
<text x="165.1" y="107.5">U15</text>
<text x="185.1" y="107.5">+3.3V</text>
<text x="186" y="102.4">GND</text>
<text x="195.2" y="107.5">+3.3V</text>
<text x="196.1" y="102.4">GND</text>
<text x="205.4" y="107.5">+3.3V</text>
<text x="206.3" y="102.4">GND</text>
<text x="215.5" y="107.5">+3.3V</text>
<text x="216.4" y="102.4">GND</text>
<text x="225.7" y="107.5">+3.3V</text>
<text x="226.6" y="102.4">GND</text>
<text x="41.5" y="111.3" transform="rotate(-90 41.5 111.3)">VSA</text>
<text x="71.9" y="111.3" transform="rotate(-90 71.9 111.3)">VSA</text>
<text x="102.4" y="111.3" transform="rotate(-90 102.4 111.3)">VSA</text>
<text x="132.9" y="111.3" transform="rotate(-90 132.9 111.3)">VSA</text>
<text x="163.4" y="111.3" transform="rotate(-90 163.4 111.3)">VSA</text>
<text x="188.6" y="113.2">C21</text>
<text x="198.8" y="113.2">C22</text>
<text x="208.9" y="113.2">C23</text>
<text x="219.1" y="113.2">C24</text>
<text x="229.2" y="113.2">C25</text>
<text x="188.6" y="117">0.1u</text>
<text x="198.8" y="117">0.1u</text>
<text x="208.9" y="117">0.1u</text>
<text x="219.1" y="117">0.1u</text>
<text x="229.2" y="117">0.1u</text>
<text x="38.6" y="120.2">GND</text>
<text x="69.1" y="120.2">GND</text>
<text x="99.6" y="120.2">GND</text>
<text x="130.1" y="120.2">GND</text>
<text x="160.6" y="120.2">GND</text>
<text x="186" y="122.7">GND</text>
<text x="196.1" y="122.7">GND</text>
<text x="206.3" y="122.7">GND</text>
<text x="216.4" y="122.7">GND</text>
<text x="226.6" y="122.7">GND</text>
<text x="37.7" y="130.4">+3.3V</text>
<text x="68.2" y="130.4">+3.3V</text>
<text x="98.7" y="130.4">+3.3V</text>
<text x="129.2" y="130.4">+3.3V</text>
<text x="159.7" y="130.4">+3.3V</text>
<text x="33.5" y="143.1">SCL</text>
<text x="33.5" y="140.5">SDA</text>
<text x="41.5" y="141.4" transform="rotate(-90 41.5 141.4)">VDD</text>
<text x="43.2" y="143.1">U16</text>
<text x="64" y="143.1">SCL</text>
<text x="64" y="140.5">SDA</text>
<text x="71.9" y="141.4" transform="rotate(-90 71.9 141.4)">VDD</text>
<text x="73.7" y="143.1">U17</text>
<text x="94.5" y="143.1">SCL</text>
<text x="94.5" y="140.5">SDA</text>
<text x="102.4" y="141.4" transform="rotate(-90 102.4 141.4)">VDD</text>
<text x="104.1" y="143.1">U18</text>
<text x="125" y="143.1">SCL</text>
<text x="125" y="140.5">SDA</text>
<text x="132.9" y="141.4" transform="rotate(-90 132.9 141.4)">VDD</text>
<text x="134.6" y="143.1">U19</text>
<text x="155.4" y="143.1">SCL</text>
<text x="155.4" y="140.5">SDA</text>
<text x="163.4" y="141.4" transform="rotate(-90 163.4 141.4)">VDD</text>
<text x="165.1" y="143.1">U20</text>
<text x="41.5" y="146.8" transform="rotate(-90 41.5 146.8)">VSA</text>
<text x="71.9" y="146.8" transform="rotate(-90 71.9 146.8)">VSA</text>
<text x="102.4" y="146.8" transform="rotate(-90 102.4 146.8)">VSA</text>
<text x="132.9" y="146.8" transform="rotate(-90 132.9 146.8)">VSA</text>
<text x="163.4" y="146.8" transform="rotate(-90 163.4 146.8)">VSA</text>
<text x="38.6" y="155.8">GND</text>
<text x="69.1" y="155.8">GND</text>
<text x="99.6" y="155.8">GND</text>
<text x="130.1" y="155.8">GND</text>
<text x="160.6" y="155.8">GND</text>
<text x="37.7" y="165.9">+3.3V</text>
<text x="68.2" y="165.9">+3.3V</text>
<text x="98.7" y="165.9">+3.3V</text>
<text x="129.2" y="165.9">+3.3V</text>
<text x="159.7" y="165.9">+3.3V</text>
<text x="33.5" y="178.6">SCL</text>
<text x="33.5" y="176.1">SDA</text>
<text x="41.5" y="177" transform="rotate(-90 41.5 177)">VDD</text>
<text x="43.2" y="178.6">U21</text>
<text x="64" y="178.6">SCL</text>
<text x="64" y="176.1">SDA</text>
<text x="71.9" y="177" transform="rotate(-90 71.9 177)">VDD</text>
<text x="73.7" y="178.6">U22</text>
<text x="94.5" y="178.6">SCL</text>
<text x="94.5" y="176.1">SDA</text>
<text x="102.4" y="177" transform="rotate(-90 102.4 177)">VDD</text>
<text x="104.1" y="178.6">U23</text>
<text x="125" y="178.6">SCL</text>
<text x="125" y="176.1">SDA</text>
<text x="132.9" y="177" transform="rotate(-90 132.9 177)">VDD</text>
<text x="134.6" y="178.6">U24</text>
<text x="155.4" y="178.6">SCL</text>
<text x="155.4" y="176.1">SDA</text>
<text x="163.4" y="177" transform="rotate(-90 163.4 177)">VDD</text>
<text x="165.1" y="178.6">U25</text>
<text x="41.5" y="182.4" transform="rotate(-90 41.5 182.4)">VSA</text>
<text x="71.9" y="182.4" transform="rotate(-90 71.9 182.4)">VSA</text>
<text x="102.4" y="182.4" transform="rotate(-90 102.4 182.4)">VSA</text>
<text x="132.9" y="182.4" transform="rotate(-90 132.9 182.4)">VSA</text>
<text x="163.4" y="182.4" transform="rotate(-90 163.4 182.4)">VSA</text>
<text x="38.6" y="191.3">GND</text>
<text x="69.1" y="191.3">GND</text>
<text x="99.6" y="191.3">GND</text>
<text x="130.1" y="191.3">GND</text>
<text x="160.6" y="191.3">GND</text>
</g>
<g font-size="1.8" fill="#725600">
<text x="251.7" y="28.8">+3.3V</text>
<text x="251.7" y="31.3">GND</text>
</g>
<g font-size="1.8" fill="#a90000">
<text x="30.4" y="32.8">B2</text>
<text x="30.5" y="35.3">A2</text>
<text x="40.4" y="30.5" transform="rotate(-90 40.4 30.5)">B1</text>
<text x="60.9" y="32.8">B2</text>
<text x="61" y="35.3">A2</text>
<text x="70.9" y="30.5" transform="rotate(-90 70.9 30.5)">B1</text>
<text x="91.4" y="32.8">B2</text>
<text x="91.5" y="35.3">A2</text>
<text x="101.3" y="30.5" transform="rotate(-90 101.3 30.5)">B1</text>
<text x="121.9" y="32.8">B2</text>
<text x="122" y="35.3">A2</text>
<text x="131.8" y="30.5" transform="rotate(-90 131.8 30.5)">B1</text>
<text x="152.4" y="32.8">B2</text>
<text x="152.5" y="35.3">A2</text>
<text x="162.3" y="30.5" transform="rotate(-90 162.3 30.5)">B1</text>
<text x="40.4" y="43.1" transform="rotate(-90 40.4 43.1)">A1</text>
<text x="70.9" y="43.1" transform="rotate(-90 70.9 43.1)">A1</text>
<text x="101.3" y="43.1" transform="rotate(-90 101.3 43.1)">A1</text>
<text x="131.8" y="43.1" transform="rotate(-90 131.8 43.1)">A1</text>
<text x="162.3" y="43.1" transform="rotate(-90 162.3 43.1)">A1</text>
<text x="30.4" y="68.3">B2</text>
<text x="30.5" y="70.9">A2</text>
<text x="40.4" y="66.1" transform="rotate(-90 40.4 66.1)">B1</text>
<text x="60.9" y="68.3">B2</text>
<text x="61" y="70.9">A2</text>
<text x="70.9" y="66.1" transform="rotate(-90 70.9 66.1)">B1</text>
<text x="91.4" y="68.3">B2</text>
<text x="91.5" y="70.9">A2</text>
<text x="101.3" y="66.1" transform="rotate(-90 101.3 66.1)">B1</text>
<text x="121.9" y="68.3">B2</text>
<text x="122" y="70.9">A2</text>
<text x="131.8" y="66.1" transform="rotate(-90 131.8 66.1)">B1</text>
<text x="152.4" y="68.3">B2</text>
<text x="152.5" y="70.9">A2</text>
<text x="162.3" y="66.1" transform="rotate(-90 162.3 66.1)">B1</text>
<text x="40.4" y="78.7" transform="rotate(-90 40.4 78.7)">A1</text>
<text x="70.9" y="78.7" transform="rotate(-90 70.9 78.7)">A1</text>
<text x="101.3" y="78.7" transform="rotate(-90 101.3 78.7)">A1</text>
<text x="131.8" y="78.7" transform="rotate(-90 131.8 78.7)">A1</text>
<text x="162.3" y="78.7" transform="rotate(-90 162.3 78.7)">A1</text>
<text x="40.4" y="101.6" transform="rotate(-90 40.4 101.6)">B1</text>
<text x="70.9" y="101.6" transform="rotate(-90 70.9 101.6)">B1</text>
<text x="101.3" y="101.6" transform="rotate(-90 101.3 101.6)">B1</text>
<text x="131.8" y="101.6" transform="rotate(-90 131.8 101.6)">B1</text>
<text x="162.3" y="101.6" transform="rotate(-90 162.3 101.6)">B1</text>
<text x="30.4" y="103.9">B2</text>
<text x="30.5" y="106.4">A2</text>
<text x="60.9" y="103.9">B2</text>
<text x="61" y="106.4">A2</text>
<text x="91.4" y="103.9">B2</text>
<text x="91.5" y="106.4">A2</text>
<text x="121.9" y="103.9">B2</text>
<text x="122" y="106.4">A2</text>
<text x="152.4" y="103.9">B2</text>
<text x="152.5" y="106.4">A2</text>
<text x="40.4" y="114.2" transform="rotate(-90 40.4 114.2)">A1</text>
<text x="70.9" y="114.2" transform="rotate(-90 70.9 114.2)">A1</text>
<text x="101.3" y="114.2" transform="rotate(-90 101.3 114.2)">A1</text>
<text x="131.8" y="114.2" transform="rotate(-90 131.8 114.2)">A1</text>
<text x="162.3" y="114.2" transform="rotate(-90 162.3 114.2)">A1</text>
<text x="40.4" y="137.2" transform="rotate(-90 40.4 137.2)">B1</text>
<text x="70.9" y="137.2" transform="rotate(-90 70.9 137.2)">B1</text>
<text x="101.3" y="137.2" transform="rotate(-90 101.3 137.2)">B1</text>
<text x="131.8" y="137.2" transform="rotate(-90 131.8 137.2)">B1</text>
<text x="162.3" y="137.2" transform="rotate(-90 162.3 137.2)">B1</text>
<text x="30.4" y="139.4">B2</text>
<text x="30.5" y="142">A2</text>
<text x="60.9" y="139.4">B2</text>
<text x="61" y="142">A2</text>
<text x="91.4" y="139.4">B2</text>
<text x="91.5" y="142">A2</text>
<text x="121.9" y="139.4">B2</text>
<text x="122" y="142">A2</text>
<text x="152.4" y="139.4">B2</text>
<text x="152.5" y="142">A2</text>
<text x="40.4" y="149.8" transform="rotate(-90 40.4 149.8)">A1</text>
<text x="70.9" y="149.8" transform="rotate(-90 70.9 149.8)">A1</text>
<text x="101.3" y="149.8" transform="rotate(-90 101.3 149.8)">A1</text>
<text x="131.8" y="149.8" transform="rotate(-90 131.8 149.8)">A1</text>
<text x="162.3" y="149.8" transform="rotate(-90 162.3 149.8)">A1</text>
<text x="40.4" y="172.8" transform="rotate(-90 40.4 172.8)">B1</text>
<text x="70.9" y="172.8" transform="rotate(-90 70.9 172.8)">B1</text>
<text x="101.3" y="172.8" transform="rotate(-90 101.3 172.8)">B1</text>
<text x="131.8" y="172.8" transform="rotate(-90 131.8 172.8)">B1</text>
<text x="162.3" y="172.8" transform="rotate(-90 162.3 172.8)">B1</text>
<text x="30.4" y="175">B2</text>
<text x="30.5" y="177.5">A2</text>
<text x="60.9" y="175">B2</text>
<text x="61" y="177.5">A2</text>
<text x="91.4" y="175">B2</text>
<text x="91.5" y="177.5">A2</text>
<text x="121.9" y="175">B2</text>
<text x="122" y="177.5">A2</text>
<text x="152.4" y="175">B2</text>
<text x="152.5" y="177.5">A2</text>
<text x="40.4" y="185.4" transform="rotate(-90 40.4 185.4)">A1</text>
<text x="70.9" y="185.4" transform="rotate(-90 70.9 185.4)">A1</text>
<text x="101.3" y="185.4" transform="rotate(-90 101.3 185.4)">A1</text>
<text x="131.8" y="185.4" transform="rotate(-90 131.8 185.4)">A1</text>
<text x="162.3" y="185.4" transform="rotate(-90 162.3 185.4)">A1</text>
</g>
</svg>
